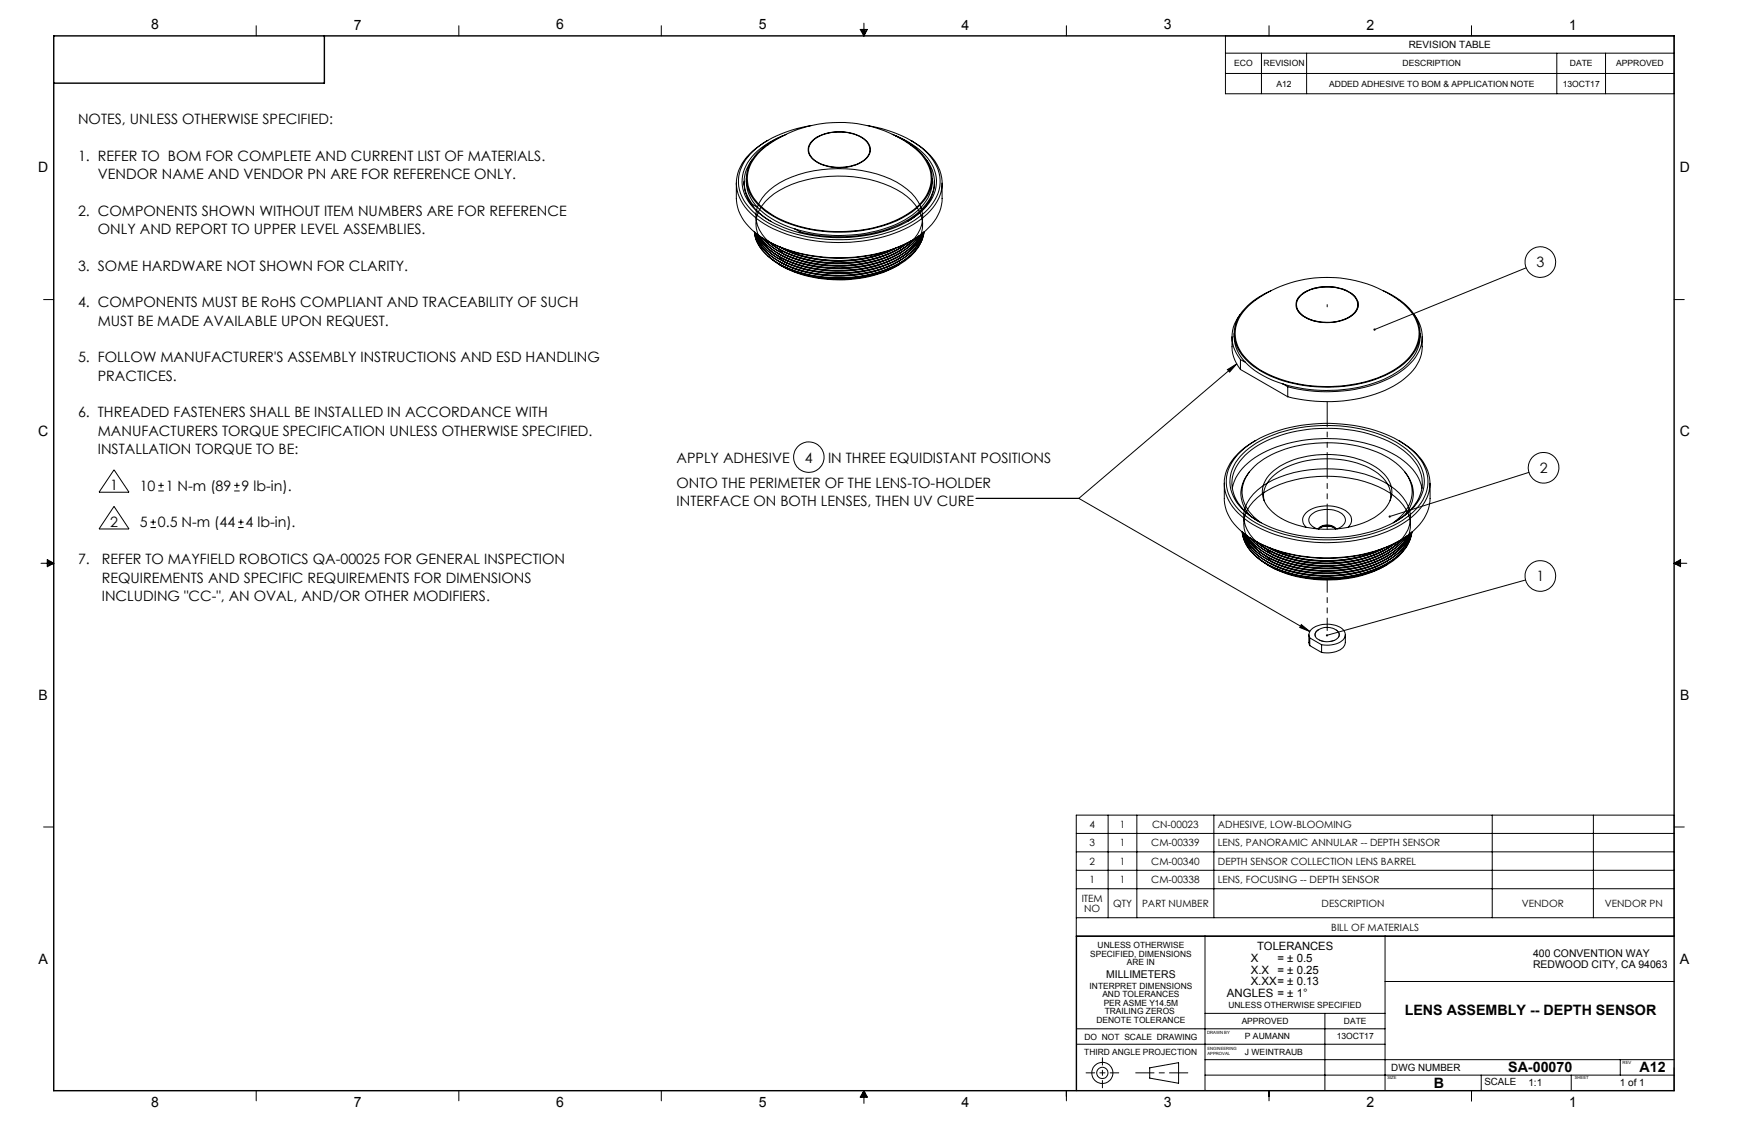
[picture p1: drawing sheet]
<svg xmlns="http://www.w3.org/2000/svg" width="432mm" height="279mm" viewBox="0 0 432 279" stroke-linecap="round" stroke-linejoin="round" font-family="sans-serif">
<g fill="none" stroke="#000" stroke-width=".25">
<path d="M63.3 6.4v2.5M113.3 6.4v2.5M163.3 6.4v2.5M212.4 7.3h1.7l-.8 1.6zM212.7 7.3l.6 1.6M213 7.3l.3 1.6M213.3 5.7v3.2M213.5 7.3l-.2 1.6M213.9 7.3l-.6 1.6M263.3 6.4v2.5M302.5 8.9h110.8v14.2h-110.8zM302.5 13.1h110.8"/>
<path d="M302.5 18.1h110.8M311.4 13.1v10M313.3 6.4v2.5M322.6 13.1v10M363.3 6.4v2.5M384.4 13.1v10M396.4 13.1v10M185.8 39.3a8.5 8.5 0 0 0 0 11.2M189.5 35.8a30.4 30.4 0 0 1 37.3 1.7 8.6 8.6 0 0 1 .2 13 27.6 27.6 0 0 1-17.9 6.6 32.2 32.2 0 0 1-19.6-4.8 9.9 9.9 0 0 1-4.9-9.7 11.6 11.6 0 0 1 5-6.8M189.6 34.6a15 15 0 0 0-7.5 8.2 9.9 9.9 0 0 0 3.9 10.5 31.1 31.1 0 0 0 18.1 6.5 37.4 37.4 0 0 0 22.3-5 12.1 12.1 0 0 0 6.2-9.3 11.4 11.4 0 0 0-5.5-9.4l-2.3-1.5M193.4 33.5a15.9 15.9 0 0 0-8.5 7.4 9 9 0 0 0 3.4 10.7 30.4 30.4 0 0 0 18.9 5.7 30.4 30.4 0 0 0 18.9-5.7 9.2 9.2 0 0 0 3.7-9.9 14.7 14.7 0 0 0-8.7-8.2M194.1 33.2a18.2 18.2 0 0 0-9.9 7.8 8.7 8.7 0 0 0 1.8 10.3 26.2 26.2 0 0 0 15.2 6.9 36.6 36.6 0 0 0 23.5-3.9 12.8 12.8 0 0 0 6.4-8.1 9.8 9.8 0 0 0-4.2-9.3l-2.7-1.9-3.9-1.8"/>
<path d="M200.2 31a26.9 26.9 0 0 0-14.9 7 9.3 9.3 0 0 0 0 13.6 27.2 27.2 0 0 0 15.5 7.1 38.7 38.7 0 0 0 24-3.7 13.4 13.4 0 0 0 7.2-9 10.5 10.5 0 0 0-4.4-9.5l-2.8-1.9M200.3 34.9a10.9 10.9 0 0 1 10.4-1.9 5.2 5.2 0 0 1 4.2 3.7 3.9 3.9 0 0 1-2.8 3.7 11.7 11.7 0 0 1-11.3-1 2.95 2.95 0 0 1-.5-4.5zM200.8 34.6a11.2 11.2 0 0 1 12.9 .1 3.1 3.1 0 0 1-.9 5.2 11.4 11.4 0 0 1-11.9-.5 2.94 2.94 0 0 1-.1-4.8zM214.3 31a33.1 33.1 0 0 1 10.5 3.6M228.6 39.3a8.7 8.7 0 0 1-.8 12.1 25.8 25.8 0 0 1-15.2 6.7 38.6 38.6 0 0 1-15.1-.9M181.8 45.2v3.8a11.7 11.7 0 0 0 5.5 9.1l1.9 1.2M183.7 44.7a10.4 10.4 0 0 0 5 8.9l1.7 1.1M183.7 44.9v.8M184.3 44.1a9.1 9.1 0 0 0 2.7 7.1M185.8 50.5l1.2 .7M185.8 50.5v.3M186.2 57.2a10 10 0 0 0 5 7.2 31.6 31.6 0 0 0 23 3.5 22.5 22.5 0 0 0 11.8-6.1 8.2 8.2 0 0 0 2.1-4.5"/>
<path d="M186.3 57.2a9.3 9.3 0 0 0 4.2 6.8 30.3 30.3 0 0 0 22.5 4.2 21.2 21.2 0 0 0 13.4-6.9 7.6 7.6 0 0 0 1.7-4.1M186.3 57.3a10.5 10.5 0 0 0 5.7 7 32.4 32.4 0 0 0 30.7-.3 11.1 11.1 0 0 0 5.3-6.7 11 11 0 0 1-6.1 7.1 32.8 32.8 0 0 1-29.1 .3 11.8 11.8 0 0 1-6.3-6.8l-.1-.6M186.8 57.6a14.1 14.1 0 0 0 8.6 7.2 33.3 33.3 0 0 0 27.3-2 12.1 12.1 0 0 0 4.7-5M186.9 57.7a14.8 14.8 0 0 0 9.6 7.4 33.6 33.6 0 0 0 25.4-1.9 12.9 12.9 0 0 0 5.4-5.3M187 51.2a20.8 20.8 0 0 0 9.3 5.3M187.3 58a17.2 17.2 0 0 0 10.1 6.9 33.9 33.9 0 0 0 23.7-1.8 14.8 14.8 0 0 0 5.7-4.9M187.4 58.1a17.6 17.6 0 0 0 11.1 7 33.3 33.3 0 0 0 23.4-2.5 13.9 13.9 0 0 0 4.9-4.3M188.1 58.6a19.4 19.4 0 0 0 11.4 6.2 32.9 32.9 0 0 0 23.2-3.2l1.4-1 1.7-1.7M188.3 58.7a16.7 16.7 0 0 0 8.2 5.2 33.1 33.1 0 0 0 25.4-1.9l2.9-2.1 .9-.9M189.2 59.3a39.1 39.1 0 0 0 32.3 1.8l3.7-1.8M189.5 59.5a25.1 25.1 0 0 0 14.5 5.4 30 30 0 0 0 20.1-4.9l.2-.2M189.8 59.6a27.1 27.1 0 0 0 17.6 5.3 28.2 28.2 0 0 0 16.5-4.9"/>
<path d="M196.3 56.5l1.2 .7M197.5 57.2v.3M227.6 59.2a12.8 12.8 0 0 1-7.4 7.1 32.9 32.9 0 0 1-27.6-.9l-3-2.2M227.8 57.5a13.7 13.7 0 0 1-8.5 7.7 33.2 33.2 0 0 1-27.3-1.5 11.2 11.2 0 0 1-5.5-6.3 13 13 0 0 0 8 7.6 33.6 33.6 0 0 0 27.4-1.2 11.7 11.7 0 0 0 5.8-6.2M230.2 44.1a9.8 9.8 0 0 1-4.2 8.4 29.4 29.4 0 0 1-17.6 5.6 36.4 36.4 0 0 1-12.1-1.6M230.7 44.7a10.4 10.4 0 0 1-5.2 9l-1.5 1M230.7 44.9v.8M232.6 45.2a16.4 16.4 0 0 1-.3 6.2 15.9 15.9 0 0 1-9.6 9.2 40.3 40.3 0 0 1-33.5-1.3M10.8 73.9h2.5M192.4 60.9a32.4 32.4 0 0 0 26.5 1.4l2.3-1.1M192.5 61a32.9 32.9 0 0 0 28.6 .3M192.8 61.1a33.2 33.2 0 0 0 27.6 .4"/>
<path d="M221.9 65.4a31 31 0 0 1-23.6 2.5l-2.2-.8-3.5-1.7M222.3 64.9a31.8 31.8 0 0 1-23.1 3 25.1 25.1 0 0 1-7-2.8M222.3 63a32 32 0 0 1-29.7 .5 11.3 11.3 0 0 1-5.9-7.1 8 8 0 0 1 3.3-7.6 26.3 26.3 0 0 1 16.8-5.3 27.8 27.8 0 0 1 17.1 5 8.3 8.3 0 0 1 3.3 10 15.3 15.3 0 0 1-9.4 7.3 33.3 33.3 0 0 1-24.2-1.2l-1.4-1.4M222.3 61.2a31.3 31.3 0 0 1-23.2 3 18.6 18.6 0 0 1-10.9-6.3 7.4 7.4 0 0 1 .8-10 22 22 0 0 1 13.9-6 30.8 30.8 0 0 1 19.8 3.9 9.5 9.5 0 0 1 5.1 8.6 11.3 11.3 0 0 1-6.8 8.2 32.7 32.7 0 0 1-27.5 .2l-1.3-1.4M222.4 64.2a32 32 0 0 1-26.2 2.2l-4-1.9M222.4 62.4a32.2 32.2 0 0 1-29.4 .7l-.8-.5M306.2 77.6a8.6 8.6 0 0 0 0 11.2M310 74a30.4 30.4 0 0 1 37.3 1.7 8.5 8.5 0 0 1 .2 13 25.7 25.7 0 0 1-15.2 6.4 33.1 33.1 0 0 1-22.3-4.6 9.9 9.9 0 0 1-4.9-9.7 11.6 11.6 0 0 1 4.9-6.8M313.8 71.8a15.6 15.6 0 0 0-8.4 7.3 8.7 8.7 0 0 0 2.6 10 27.4 27.4 0 0 0 16.9 6.4 33.6 33.6 0 0 0 19.9-4.4 10.9 10.9 0 0 0 5.8-8.8 10.9 10.9 0 0 0-5.8-8.8l-3.3-1.7M320.8 73.2a11.2 11.2 0 0 1 12.8-.8 3.2 3.2 0 0 1 0 5.6 11.5 11.5 0 0 1-12.4-.4 2.95 2.95 0 0 1-.4-4.4zM321.3 72.8a11.2 11.2 0 0 1 12.8 .1 3.1 3.1 0 0 1-.8 5.2 11.4 11.4 0 0 1-11.9-.5 2.99 2.99 0 0 1-.1-4.8zM349.1 77.6a8.7 8.7 0 0 1-.9 12 26.5 26.5 0 0 1-16.6 6.9 38.2 38.2 0 0 1-13.7-1"/>
<path d="M376.8 66.1l-37.5 15.3M413.3 73.9h2.5M303 91.2l2.3-1.4-1.7 2zM304.2 83.1v2.5a8.8 8.8 0 0 0 2 5.6M304.7 82.3a9.1 9.1 0 0 0 2.8 7.1M305.3 89.8l-39 33.2M306.2 88.8v2.4M306.2 88.8l1.3 .6M306.2 91.2l11.7 6.7M307.5 89.4a20.7 20.7 0 0 0 9.2 5.4M316.7 94.8l1.2 .7M317.9 95.5v2.4"/>
<path d="M350.6 82.3a10.2 10.2 0 0 1-5 9.1 33.2 33.2 0 0 1-22.3 4.7l-4.1-.6-2.5-.7M351.1 83.1v2.5a10.8 10.8 0 0 1-5.2 8.5 34.4 34.4 0 0 1-24 4.6l-4-.8M28.2 116l3.7 5.5h-7.5zM39.1 119.8h1.3M39.8 119.1v1.4M57.8 119.8h1.4M58.5 119.1v1.4M302.3 119.3v3.7a11.5 11.5 0 0 0 5.4 9.2l2 1.2M305.7 112a27.7 27.7 0 0 1 16.9-7.2 37.1 37.1 0 0 1 23.7 4.5 12.8 12.8 0 0 1 6.2 8.3 10.8 10.8 0 0 1-5.3 10.2 34.7 34.7 0 0 1-21.7 5.4 33.3 33.3 0 0 1-17.4-5.4 11 11 0 0 1-5.3-10.2l.8-2.5 .9-1.5zM306.8 112a27.6 27.6 0 0 1 16.9-6.8 34.2 34.2 0 0 1 22.8 5.1 10.4 10.4 0 0 1 5 10 13.1 13.1 0 0 1-7.4 8.7 37.9 37.9 0 0 1-32.4 .2 13.9 13.9 0 0 1-7.9-8.5 9.1 9.1 0 0 1 3-8.7zM308.5 116.5a7.8 7.8 0 0 0-.1 10.6M310 108.7a15 15 0 0 0-7.4 8.2 9.9 9.9 0 0 0 3.9 10.5 31.1 31.1 0 0 0 18.1 6.4 37.4 37.4 0 0 0 22.3-4.9 12.1 12.1 0 0 0 6.1-9.3 11.4 11.4 0 0 0-5.4-9.4l-2.3-1.5"/>
<path d="M313.8 116.7a19.8 19.8 0 0 1 13.5-4.5 20.8 20.8 0 0 1 13.8 4.3 6.2 6.2 0 0 1-.3 10.1 22.9 22.9 0 0 1-17.5 3.7 15.4 15.4 0 0 1-10.7-5.8 6 6 0 0 1 1.2-7.8zM346.8 116.5a7.8 7.8 0 0 1 .1 10.6M353.1 119.3a17.1 17.1 0 0 1-.4 6.1 16 16 0 0 1-9.6 9.3 40.4 40.4 0 0 1-33.4-1.3M377.5 116.6l-34.4 10.9M10.1 139h3.2M11.7 138.1l1.6 .9-1.6 .9zM11.7 138.4l1.6 .6M11.7 138.7l1.6 .3M13.3 139l-1.6 .6M13.3 139l-1.6 .3M28.2 125l3.7 5.6h-7.5zM37.1 130.2h1.4"/>
<path d="M37.1 128.9h1.4M37.8 128.2v1.3M39.1 121.2h1.3M57.8 121.2h1.4M58.8 130.2h1.3M58.8 128.9h1.3M59.5 128.2v1.3M241 123h25.3M266.3 123l57.1 32.9M304.2 120.5a12.4 12.4 0 0 1 6.6-8.1 37.1 37.1 0 0 1 29.6-2 17.5 17.5 0 0 1 9.9 7.7l.7 2.4M306.7 131.3a10.5 10.5 0 0 0 5.7 7.1 32.5 32.5 0 0 0 23.3 2.8 22.5 22.5 0 0 0 10.1-5.2 9.1 9.1 0 0 0 2.6-4.6M306.8 131.4a10.1 10.1 0 0 0 4.9 6.5 31.9 31.9 0 0 0 22.9 3.4 19.8 19.8 0 0 0 12.7-7.2l.7-1.3 .4-1.4"/>
<path d="M307.2 131.7a14.1 14.1 0 0 0 8.7 7.2 33.9 33.9 0 0 0 25.6-1.1 13 13 0 0 0 6.3-5.9M307.3 131.8a12.3 12.3 0 0 0 5.9 5.8 33 33 0 0 0 29.1-.3 13 13 0 0 0 5.5-5.4M307.7 132.1a17 17 0 0 0 10.2 6.9 33.8 33.8 0 0 0 23.6-1.8 14.5 14.5 0 0 0 5.8-4.9M307.8 132.2a16.1 16.1 0 0 0 9.1 6.4 33.3 33.3 0 0 0 25.4-1.9 13.9 13.9 0 0 0 4.9-4.3M308.5 132.7a19.4 19.4 0 0 0 11.5 6.2 32.9 32.9 0 0 0 23.1-3.2l1.5-1 1.7-1.7M308.7 132.8a18.4 18.4 0 0 0 10.2 5.7 33 33 0 0 0 23.4-2.4l2.9-2.1 .9-.9M309.7 133.4l.3 .2M310 133.6a24.6 24.6 0 0 0 14.4 5.3 29.7 29.7 0 0 0 20.2-4.8l.1-.2M310.2 133.7a27.1 27.1 0 0 0 17.7 5.3 28 28 0 0 0 16.4-4.9M310.8 128.8a12.3 12.3 0 0 1-6.6-8.6 10.1 10.1 0 0 1 4.7-9.1 32.7 32.7 0 0 1 21-5.3 30.9 30.9 0 0 1 16.7 5.4 9.7 9.7 0 0 1 4.3 10 12.7 12.7 0 0 1-6.4 7.6M311.4 129a9.4 9.4 0 0 1-4.7-8.8 12.3 12.3 0 0 1 7.3-8 32.9 32.9 0 0 1 29 .9 10.2 10.2 0 0 1 5.7 8.4 9.6 9.6 0 0 1-4.7 7.5M312.1 123.6a6.6 6.6 0 0 1 3.3-7 24.1 24.1 0 0 1 20.7-1.9 10.3 10.3 0 0 1 7.1 6.4l.2 1.3-.2 1.2"/>
<path d="M312.8 135a32.4 32.4 0 0 0 24.8 2l1.7-.6 2.3-1.1M312.9 135a33.2 33.2 0 0 0 28.6 .4M313.3 135.1a33.4 33.4 0 0 0 27.5 .5M322.5 130.1a2.34 2.34 0 0 1 .3-3.8 8.8 8.8 0 0 1 10.2 .4 2.28 2.28 0 0 1-.2 3.4M325.2 130.5a2.53 2.53 0 0 1-2-2.6 5 5 0 0 1 5.5-2.1 3.9 3.9 0 0 1 3.4 2.3 2.5 2.5 0 0 1-2 2.4M325.4 130.6a2.95 2.95 0 0 1 4.4 0M325.6 130.6a2.83 2.83 0 0 1 4.1 0M325.6 130.6a2.96 2.96 0 0 1 4.1 0M326.2 130.1l1.3-.2 1.5 .2M342.3 139.5a31.1 31.1 0 0 1-29.3 0M342.8 139a32 32 0 0 1-30.2 .2M342.8 137.1a31.8 31.8 0 0 1-23.2 3 19.3 19.3 0 0 1-11-6.3 7.5 7.5 0 0 1 .8-10 22.2 22.2 0 0 1 13.9-6 29.4 29.4 0 0 1 21.1 4.8 8.3 8.3 0 0 1 3.2 10 13.9 13.9 0 0 1-7.7 6.6 33.1 33.1 0 0 1-25.9-.5l-1.4-1.4"/>
<path d="M342.8 135.3a31.7 31.7 0 0 1-29.8 .4 10.1 10.1 0 0 1-5.9-8.2 10.2 10.2 0 0 1 5.8-8.3 32.3 32.3 0 0 1 28.9-.2 11 11 0 0 1 6.4 8.3 10 10 0 0 1-5.4 8.6 31.8 31.8 0 0 1-23.8 2.8l-3.5-1.1-1.5-.8-1.4-1.3M342.8 138.3a32 32 0 0 1-26.1 2.2l-4.1-2M342.8 136.5a32.2 32.2 0 0 1-29.3 .7l-.9-.5M345.6 133.4a39.3 39.3 0 0 1-29.8 2.7l-3.6-1.4-2.2-1.1M348.1 133.3a12.8 12.8 0 0 1-7.5 7 33.3 33.3 0 0 1-25.9 .1 17.5 17.5 0 0 1-4.6-3.1M348.3 131.6a12.9 12.9 0 0 1-6.8 6.8 33 33 0 0 1-29.1-.6 11.2 11.2 0 0 1-5.4-6.3 12.9 12.9 0 0 0 8 7.6 33.5 33.5 0 0 0 27.3-1.2 11.7 11.7 0 0 0 5.9-6.2M348.6 131.3a9.4 9.4 0 0 1-4 6.4 30 30 0 0 1-20.2 4.9 24.9 24.9 0 0 1-14.7-5.6 8.9 8.9 0 0 1-3-5.7 10 10 0 0 0 5 7.2 31.6 31.6 0 0 0 22.9 3.5 22.3 22.3 0 0 0 11.8-6.1 8 8 0 0 0 2.1-4.6M413.3 139h3.2M413.3 139l1.6-.9v1.8zM413.3 139l1.6 .6M413.3 139l1.6 .3M414.9 138.4l-1.6 .6"/>
<path d="M414.9 138.7l-1.6 .3M321.3 154.2l2.1 1.7-2.5-1zM323.1 156.7v1.9l.3 .7M323.4 157.4v1.9M323.4 157.4a2.11 2.11 0 0 1 1.5-2.8 6.6 6.6 0 0 1 6.8 .9 1.9 1.9 0 0 1-.9 3 7.3 7.3 0 0 1-4.5 .6M323.4 157.4l2.9 1.7M323.4 159.3l2.9 1.7M325.3 155.6a3.9 3.9 0 0 1 5.2 .6 1.56 1.56 0 0 1-1.5 2 3.7 3.7 0 0 1-4.3-1.2l.1-.9 .5-.5M326.3 159.1v1.9M332.1 156.7v1.8a3.4 3.4 0 0 1-3.4 2.6l-2.4-.1M376.6 143.2l-49 13.6M10.8 204.1h2.5"/>
<path d="M265.7 201.2h147.6v29.9h-147.6zM265.7 205.7h147.6M265.7 210.3h147.6M265.7 214.8h147.6M265.7 219.4h147.6M273.6 201.2v25.3M280.7 201.2v25.3M299.7 201.2v25.3M368.4 201.2v25.3M393.4 201.2v25.3M413.3 204.1h2.5M265.7 226.5h147.6"/>
<path d="M297.5 231.1v38.1M341.9 231.1v38.1M265.7 257.7h76.2M265.7 253.9h76.2M297.5 250.1h44.4M327.1 250.1v19.1M341.9 242.3h71.4M63.3 269.2v2.5M113.3 269.2v2.5M163.3 269.2v2.5M213.3 269.2v3.1M213.3 269.2l.8 1.6h-1.7z"/>
<path d="M213.3 269.2l-.6 1.6M213.3 269.2l-.3 1.6M213.3 269.2l.6 1.6M213.3 269.2l.2 1.6M263.3 269.2v2.5M283.8 263.6l7.2-1.3v5.1l-7.2-1.3zM297.5 265.4h115.8M297.5 261.5h115.8M313.3 269.2v2.5M363.3 269.2v2.5M365.7 265.4v3.8M387.9 265.4v3.8"/>
<path d="M400 261.5v3.9M413.3 263.6v5.6"/>
<circle cx="380.3" cy="64.7" r="3.8"/>
<circle cx="199.7" cy="112.8" r="3.8"/>
<circle cx="381.1" cy="115.5" r="3.8"/>
<circle cx="380.3" cy="142.2" r="3.8"/>
<circle cx="272.2" cy="264.8" r="2.6"/>
<circle cx="272.2" cy="264.8" r="1.38"/>
</g>
<path d="M293.2 264.8h-12.8" fill="none" stroke="#000" stroke-width=".25" stroke-dasharray="15.2 1.3 1.3 1.3" stroke-dashoffset="10.7"/>
<path d="M276.2 264.8h-8.1" fill="none" stroke="#000" stroke-width=".25" stroke-dasharray="15.2 1.3 1.3 1.3" stroke-dashoffset="13.1"/>
<path d="M272.2 268.5v-7.4" fill="none" stroke="#000" stroke-width=".25" stroke-dasharray="15.2 1.3 1.3 1.3" stroke-dashoffset="13.4"/>
<path d="M13.3 8.9h400v260.3h-400zM80.1 8.9v11.6h-66.8M413.3 231.1h-147.6v38.1" fill="none" stroke="#000" stroke-width=".35"/>
<g fill="#000">
<path d="M303 91.2l2.3-1.4-1.7 2zM321.3 154.2l2.1 1.7-2.5-1z"/>
<path d="M339.1 81.2v.3l.2-.1-.2 .1a.28 .28 0 0 0 .4 .1 .28 .28 0 0 0 .1-.4 .28 .28 0 0 0-.5 0zM342.9 127.3l-.1 .3 .3-.1-.3 .1a.28 .28 0 0 0 .4 .2 .28 .28 0 0 0 .1-.4 .28 .28 0 0 0-.4-.1zM327.4 156.7l-.1 .2 .3-.1-.3 .1a.27 .27 0 0 0 .4 .2 .27 .27 0 0 0 .1-.5 .27 .27 0 0 0-.4 .1z"/>
</g>
<path d="M325.5 155.4a1.35 1.35 0 0 0-.8 1.4 1.35 1.35 0 0 0 1.1 1.2 3.9 3.9 0 0 0 4.8-1l-.1-.9-.6-.6" fill="none" stroke="#000" stroke-width=".25" stroke-dasharray="6.3 1.3 1.3 1.3 1.3 1.3" stroke-dashoffset="4.3"/>
<path d="M322.2 78.3a11.6 11.6 0 0 0 11.9-.7 3.1 3.1 0 0 0-.5-5.2 11.4 11.4 0 0 0-12.4 .4 3.1 3.1 0 0 0 .5 5.2l.5 .3" fill="none" stroke="#000" stroke-width=".25" stroke-dasharray="6.3 1.3 1.3 1.3 1.3 1.3" stroke-dashoffset="2.9"/>
<path d="M327.7 75.2v.5" fill="none" stroke="#000" stroke-width=".25" stroke-dasharray="6.3 1.3 1.3 1.3 1.3 1.3"/>
<path d="M327.7 99.1v31.5" fill="none" stroke="#000" stroke-width=".25" stroke-dasharray="6.3 1.3 1.3 1.3 1.3 1.3" stroke-dashoffset=".1"/>
<path d="M327.7 143.1v12.5" fill="none" stroke="#000" stroke-width=".25" stroke-dasharray="6.3 1.3 1.3 1.3 1.3 1.3" stroke-dashoffset="3.3"/>
<g fill="#fff">
<path d="M14.6 10.8h63.7v2.3h-63.7z"/>
<path d="M14.6 13.1h64.1v2.3h-64.1z"/>
<path d="M14.6 15.3h63v2.3h-63z"/>
<path d="M14.6 17.6h59.5v2.3h-59.5z"/>
<path d="M14.6 13.1h60.1v2.3h-60.1z"/>
<path d="M74.1 15.3h3.5v2.3h-3.5z"/>
</g>
<g font-size="3.5">
<text x="37.3" y="7.3">8</text>
<text x="87.3" y="7.3">7</text>
<text x="137.3" y="7.3">6</text>
<text x="187.3" y="7.3">5</text>
<text x="237.3" y="7.3">4</text>
<text x="287.4" y="7.3">3</text>
<text x="337.4" y="7.3">2</text>
<text x="387.4" y="7.3">1</text>
<text x="19.3" y="30.6">NOTES, UNLESS OTHERWISE SPECIFIED:</text>
<text x="19.3" y="39.6">1. REFER TO BOM FOR COMPLETE AND CURRENT LIST OF MATERIALS.</text>
<text x="9.4" y="42.5">D</text>
<text x="24.2" y="44.2">VENDOR NAME AND VENDOR PN ARE FOR REFERENCE ONLY.</text>
<text x="414.7" y="42.5">D</text>
<text x="19.3" y="53.2">2. COMPONENTS SHOWN WITHOUT ITEM NUMBERS ARE FOR REFERENCE</text>
<text x="24.2" y="57.7">ONLY AND REPORT TO UPPER LEVEL ASSEMBLIES.</text>
<text x="379.3" y="65.9">3</text>
<text x="19.3" y="66.8">3. SOME HARDWARE NOT SHOWN FOR CLARITY.</text>
<text x="19.3" y="75.9">4. COMPONENTS MUST BE RoHS COMPLIANT AND TRACEABILITY OF SUCH</text>
<text x="24.2" y="80.4">MUST BE MADE AVAILABLE UPON REQUEST.</text>
<text x="19.3" y="89.4">5. FOLLOW MANUFACTURER'S ASSEMBLY INSTRUCTIONS AND ESD HANDLING</text>
<text x="24.2" y="94">PRACTICES.</text>
<text x="9.4" y="107.6">C</text>
<text x="19.3" y="103">6. THREADED FASTENERS SHALL BE INSTALLED IN ACCORDANCE WITH</text>
<text x="24.2" y="107.5">MANUFACTURERS TORQUE SPECIFICATION UNLESS OTHERWISE SPECIFIED.</text>
<text x="414.7" y="107.7">C</text>
<text x="24.2" y="112.1">INSTALLATION TORQUE TO BE:</text>
<text x="167" y="114.3">APPLY ADHESIVE</text>
<text x="198.7" y="114.3">4</text>
<text x="204.4" y="114.3">IN THREE EQUIDISTANT POSITIONS</text>
<text x="380.1" y="116.7">2</text>
<text x="27.2" y="121">1</text>
<text x="34.5" y="121.1">10</text>
<text x="40.9" y="121.1">1 N-m (89</text>
<text x="59.7" y="121.1">9 lb-in).</text>
<text x="167" y="120.3">ONTO THE PERIMETER OF THE LENS-TO-HOLDER</text>
<text x="167" y="124.9">INTERFACE ON BOTH LENSES, THEN UV CURE</text>
<text x="27.2" y="130.1">2</text>
<text x="34.5" y="130.2">5</text>
<text x="39" y="130.2">0.5 N-m (44</text>
<text x="60.6" y="130.2">4 lb-in).</text>
<text x="19.3" y="139.2">7.</text>
<text x="25.1" y="143.8">REQUIREMENTS AND SPECIFIC REQUIREMENTS FOR DIMENSIONS</text>
<text x="25.1" y="139.2">REFER TO MAYFIELD ROBOTICS QA-00025 FOR GENERAL INSPECTION</text>
<text x="379.3" y="143.4">1</text>
<text x="25.1" y="148.3">INCLUDING &quot;CC-&quot;, AN OVAL, AND/OR OTHER MODIFIERS.</text>
<text x="9.5" y="172.7">B</text>
<text x="414.8" y="172.8">B</text>
<text x="9.5" y="237.9">A</text>
<text x="414.8" y="237.9">A</text>
<text x="346.8" y="250.5">LENS ASSEMBLY -- DEPTH SENSOR</text>
<text x="354" y="268.5">B</text>
<text x="372.3" y="264.6">SA-00070</text>
<text x="404.8" y="264.7">A12</text>
<text x="37.3" y="273.2">8</text>
<text x="87.3" y="273.1">7</text>
<text x="137.3" y="273.2">6</text>
<text x="187.3" y="273.1">5</text>
<text x="237.3" y="273.2">4</text>
<text x="287.4" y="273.2">3</text>
<text x="337.4" y="273.2">2</text>
<text x="387.4" y="273.2">1</text>
</g>
<g font-size="2.8">
<text x="308.8" y="237.5">X</text>
<text x="310.4" y="234.6">TOLERANCES</text>
<text x="315.4" y="237.5">= ± 0.5</text>
<text x="308.8" y="243.2">X.XX= ± 0.13</text>
<text x="308.8" y="240.3">X.X</text>
<text x="315.4" y="240.3">= ± 0.25</text>
<text x="302.9" y="246.1">ANGLES = ± 1°</text>
</g>
<g font-size="2.6">
<text x="378.5" y="238.9">REDWOOD CITY, CA 94063</text>
<text x="378.5" y="236.1">400 CONVENTION WAY</text>
<text x="273.1" y="241.4">MILLIMETERS</text>
</g>
<g font-size="2.5">
<text x="347.8" y="11.9">REVISION TABLE</text>
<text x="269" y="204.4">4</text>
<text x="269" y="208.9">3</text>
<text x="276.5" y="204.4">1</text>
<text x="276.5" y="208.9">1</text>
<text x="284.2" y="208.9">CM-00339</text>
<text x="284.4" y="204.4">CN-00023</text>
<text x="300.7" y="204.4">ADHESIVE, LOW-BLOOMING</text>
<text x="300.7" y="208.9">LENS, PANORAMIC ANNULAR -- DEPTH SENSOR</text>
<text x="269" y="213.4">2</text>
<text x="276.5" y="213.4">1</text>
<text x="284.2" y="213.4">CM-00340</text>
<text x="300.7" y="213.4">DEPTH SENSOR COLLECTION LENS BARREL</text>
<text x="269" y="218">1</text>
<text x="276.5" y="218">1</text>
<text x="284.2" y="218">CM-00338</text>
<text x="300.7" y="218">LENS, FOCUSING -- DEPTH SENSOR</text>
<text x="267.1" y="222.6">ITEM</text>
<text x="267.7" y="225.1">NO</text>
<text x="274.8" y="223.8">QTY</text>
<text x="281.9" y="223.8">PART NUMBER</text>
<text x="326.3" y="223.8">DESCRIPTION</text>
<text x="375.7" y="223.8">VENDOR</text>
<text x="396.2" y="223.8">VENDOR PN</text>
<text x="328.7" y="229.7">BILL OF MATERIALS</text>
<text x="343.5" y="264.3">DWG NUMBER</text>
<text x="377.3" y="268.1">1:1</text>
<text x="399.9" y="268.1">1 of 1</text>
</g>
<text font-size="2.4" x="366.5" y="267.8">SCALE</text>
<g font-size="2.1">
<text x="304.7" y="16.4">ECO</text>
<text x="312" y="16.4">REVISION</text>
<text x="346.3" y="16.4">DESCRIPTION</text>
<text x="387.6" y="16.4">DATE</text>
<text x="399" y="16.4">APPROVED</text>
<text x="315.1" y="21.4">A12</text>
<text x="328.2" y="21.4">ADDED ADHESIVE TO BOM &amp; APPLICATION NOTE</text>
<text x="385.8" y="21.4">13OCT17</text>
<text x="269.2" y="236.1">SPECIFIED, DIMENSIONS</text>
<text x="271" y="234">UNLESS OTHERWISE</text>
<text x="278.2" y="238.3">ARE IN</text>
<text x="269" y="244">INTERPRET DIMENSIONS</text>
<text x="272.2" y="246.1">AND TOLERANCES</text>
<text x="272.5" y="248.2">PER ASME Y14.5M</text>
<text x="272.8" y="250.4">TRAILING ZEROS</text>
<text x="303.3" y="248.8">UNLESS OTHERWISE SPECIFIED</text>
<text x="267.7" y="256.6">DO NOT SCALE DRAWING</text>
<text x="270.7" y="252.5">DENOTE TOLERANCE</text>
<text x="306.6" y="252.7">APPROVED</text>
<text x="307.3" y="256.4">P AUMANN</text>
<text x="330" y="256.4">13OCT17</text>
<text x="331.8" y="252.7">DATE</text>
<text x="267.7" y="260.3">THIRD ANGLE PROJECTION</text>
<text x="307.3" y="260.3">J WEINTRAUB</text>
</g>
<g font-size="1.1">
<text x="298" y="255.2">DRAWN BY</text>
<text x="298.1" y="259.2">ENGINEERING</text>
<text x="298.1" y="260.3">APPROVAL</text>
<text x="400.6" y="262.6">REV</text>
<text x="342.5" y="266.3">SIZE</text>
<text x="388.8" y="266.4">SHEET</text>
</g>
</svg>
